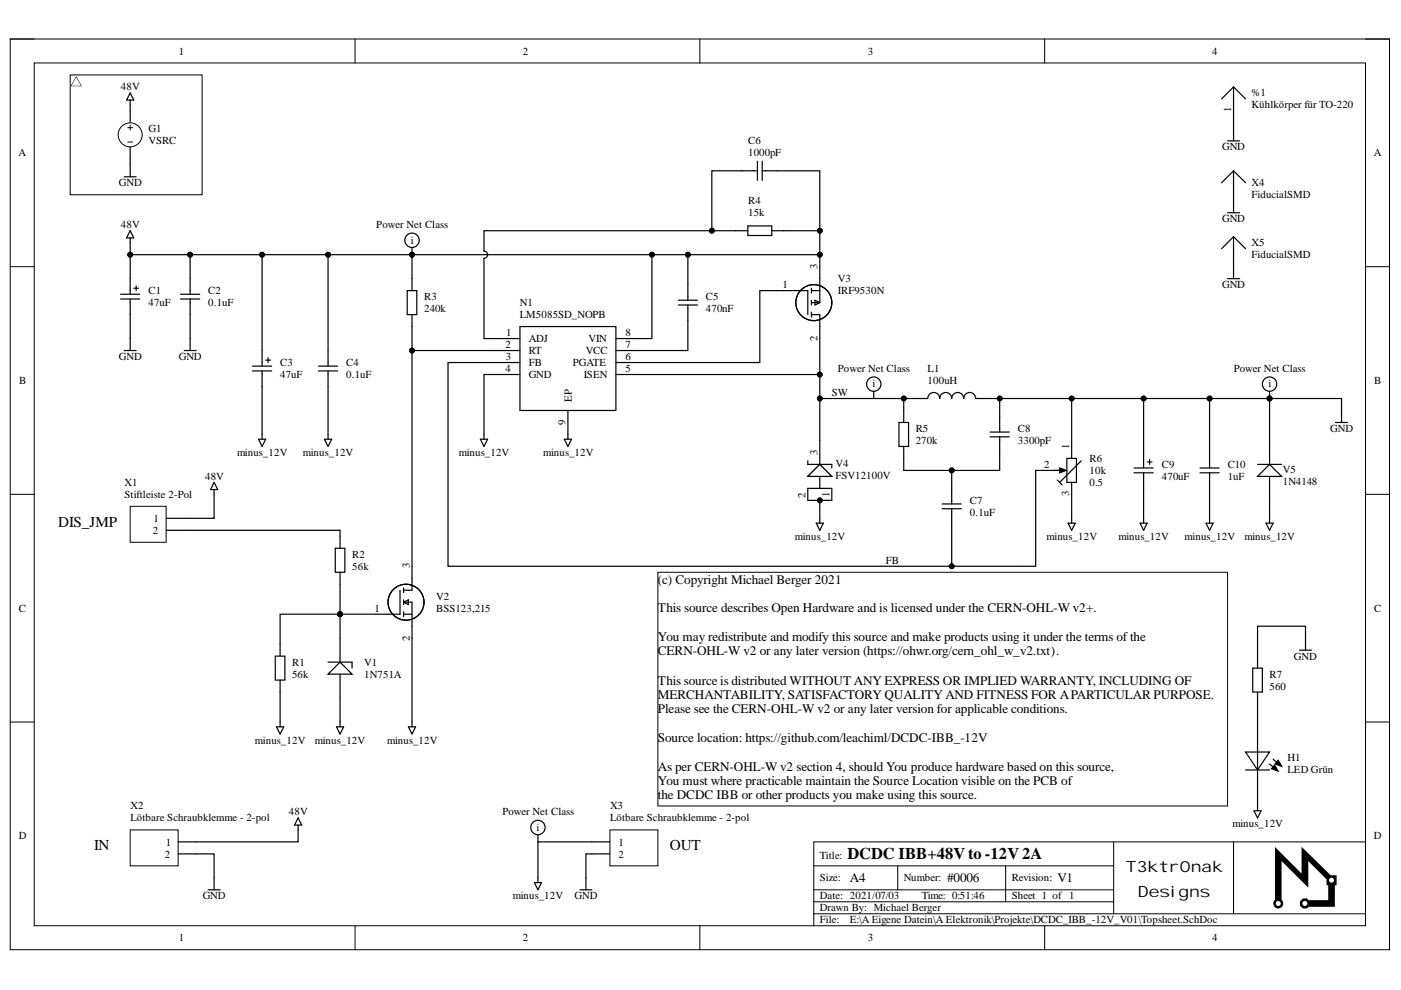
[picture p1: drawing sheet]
<svg xmlns="http://www.w3.org/2000/svg" width="297mm" height="210mm" viewBox="0 0 297 210" stroke-linecap="round" stroke-linejoin="round" font-family="sans-serif">
<path d="M2.2 8.3h292.4v193.1h-292.4z" fill="none" stroke="#000" stroke-width=".21"/>
<path d="M7.3 13.4h282.2v182.9h-282.2z" fill-rule="evenodd" fill="#fff"/>
<g fill="none" stroke="#000" stroke-width=".21">
<path d="M2.2 8.3h5.1M7.3 13.4h282.2v182.9h-282.2zM75.3 8.3v5M148.4 8.3v5M221.5 8.3v5.1M289.5 8.3h5.1v5.1M2.2 56.5h5.1M289.5 56.5h5.1M2.2 104.8h5.1M289.5 104.8h5.1M2.2 153.1h5.1M289.5 153.1h5.1"/>
<path d="M75.3 196.3v5.1M148.4 196.3v5.1M221.5 196.3v5.1M294.6 196.3v5.1"/>
</g>
<path d="M14.9 15.9h28v25.4h-28z" fill-rule="evenodd" fill="#fff"/>
<path d="M236.1 178.5v15.2M261.5 178.5v15.2M289.5 178.5h-117v17.8M172.5 183.6h63.6M172.5 191.2h63.6M172.5 188.7h63.6M172.5 193.7h117M190.3 183.6v5.1M213.2 183.6v7.6" fill="none" stroke="#000" stroke-width=".21"/>
<path d="M270.3 179.6v10.9a1.95 1.95 0 0 0-.1 1.7 1.06 1.06 0 0 0 1.5 .1 1.06 1.06 0 0 0 0-1.5v-8.2l5.7 5.6v-5.6l3.9 3.8v1.3h.3v3.2h-4a1.11 1.11 0 0 0-2 .4 1.11 1.11 0 0 0 1.5 1.3l.4-.3h5.5v-4.6h.4v-2.1h-1.3l-6.1-6.1v5.7zM270.5 191.6a.53 .53 0 0 1 1 0 .53 .53 0 0 1-1 0zM276.1 191.6a.55 .55 0 0 1 1.1 0 .55 .55 0 0 1-1.1 0zM281.8 186.6a.53 .53 0 0 1 1 0 .53 .53 0 0 1-1 0z" fill="#000"/>
<path d="M27.6 176h10.2v7.6h-10.2z" fill-rule="evenodd" fill="#fff"/>
<path d="M27.6 176h10.2v7.6h-10.2z" fill="none" stroke="#000" stroke-width=".21"/>
<path d="M37.8 178.5h3.8M37.8 181h3.8" fill="none" stroke="#000" stroke-width=".25"/>
<path d="M129.3 176h10.2v7.6h-10.2z" fill-rule="evenodd" fill="#fff"/>
<path d="M129.3 176h10.2v7.6h-10.2z" fill="none" stroke="#000" stroke-width=".21"/>
<g fill="none" stroke="#000" stroke-width=".25">
<path d="M157.3 36.2h3.3M160.6 34.2v4M161.6 36.2h3.3M161.6 34.2v4M27.6 48.9l.8 1.5h-1.6zM27.6 50.4v1.1M40.3 59.1v3.3M87.4 59.1v2.5M156 48.9h2.6M158.6 47.9h5v2h-5zM163.6 48.9h2.6M173.8 56.5v7.7"/>
<path d="M26.3 74.3h2.6M27.6 71.8v2.5M38.3 62.4h4M38.3 63.4h4M39 74.3h2.6M40.3 63.4v3.3M40.3 71.8v2.5M86.3 61.6h2.1v5.1h-2.1zM87.4 66.7v2.5M143.8 63.7h4.1M143.8 64.7h4.1M145.8 60.4v3.3"/>
<path d="M145.8 64.7v3.3M166.2 61.6h5.1v5.1M172 61.1v1M172 63.7v1M172 66.2v1M172 61.6h1.8M172 66.7h1.8v5.1M172 64.2h1.8M172.8 63.7l1 .5-1 .5zM68.8 93.1h1.5l-.7 1.6zM69.6 92.1v1M190.6 89.6h2v5.1h-2z"/>
<path d="M191.6 87v2.6M191.6 94.7v2.5M194.2 84.5h2.5a1.27 1.27 0 0 1 1.3-1.3 1.27 1.27 0 0 1 1.2 1.3 1.27 1.27 0 0 1 1.3-1.3 1.27 1.27 0 0 1 1.3 1.3 1.27 1.27 0 0 1 1.3-1.3 1.27 1.27 0 0 1 1.2 1.3 1.27 1.27 0 0 1 1.3-1.3 1.27 1.27 0 0 1 1.3 1.3h2.5M209.9 91.6h4.1M209.9 92.6h4.1M212 88.3v3.3M212 92.6v3.3M254.4 99.2h4.1M256.4 95.9v3.3M269.2 93.4v5.1M283.1 89.6h2.6M284.4 87v2.6"/>
<path d="M199.7 106.9h4.1M199.7 107.9h4.1M201.8 103.5v3.4M201.8 107.9v3.3M254.4 100.2h4.1M256.4 100.2v3.3M268.4 110.9h1.5l-.7 1.5zM269.2 101v5.1M269.2 109.9v1M63.2 173.4l.8 1.5h-1.6zM63.2 174.9v1.1M125.5 178.5h3.8"/>
<path d="M44.1 188.7h2.6M45.4 186.1v2.6M113.3 187.1h1.5l-.7 1.6zM114.1 186.1v1M123 188.7h2.5M124.2 186.1v2.6M125.5 181h3.8"/>
<circle cx="172.5" cy="64.2" r="3.8"/>
</g>
<path d="M266.6 101l2.6-2.5 2.5 2.5z" fill="#fff"/>
<path d="M67.5 77.6h4.1M67.5 78.6h4.1M69.6 74.3v3.3M69.6 78.6v3.3M54.8 93.1h1.5l-.7 1.6zM55.6 92.1v1M266.6 98.5h5.1M266.6 101l2.6-2.5 2.5 2.5zM266.6 154.4v5M266.6 163.3v5" fill="none" stroke="#000" stroke-width=".25"/>
<path d="M264.1 159.4h5.1l-2.6 3.9z" fill="#fff"/>
<g fill="none" stroke="#000" stroke-width=".25">
<path d="M266.6 139.1v2.6M275.5 137.9h2.6M276.8 135.3v2.6M264.1 159.4h5.1l-2.6 3.9zM265.6 141.7h2v5h-2zM266.6 146.7v2.6M266.6 159.4v3.9M264.1 163.3h5.1M265.9 171.9h1.5l-.8 1.5zM266.6 170.9v1M269.2 162l1.5 1.3M269.9 161l1.6 1.2"/>
<path d="M270.2 162.2l.8 1.3-1.4-.5zM271 161.2l.8 1.3-1.4-.5z"/>
</g>
<path d="M270.2 162.2l.8 1.3-1.4-.5zM271 161.2l.8 1.3-1.4-.5z" fill="#000"/>
<path d="M27.6 107.4h7.6v7.6h-7.6z" fill-rule="evenodd" fill="#fff"/>
<path d="M27.6 107.4h7.6v7.6h-7.6z" fill="none" stroke="#000" stroke-width=".21"/>
<path d="M35.2 109.9h5.1M35.2 112.4h5.1M45.4 102.3l.8 1.5h-1.6zM45.4 103.8v1M72.1 135.3v5.1M71.3 154.1h1.6l-.8 1.5zM72.1 142.9v5.1M72.1 153.1v1M86.6 154.1h1.5l-.7 1.5zM87.4 153.1v1" fill="none" stroke="#000" stroke-width=".25"/>
<path d="M69.6 142.9l2.5-2.5 2.5 2.5z" fill="#fff"/>
<g fill="none" stroke="#000" stroke-width=".25">
<path d="M261.5 18.4v6.4M261.5 18.4l2.6 2.6M261.5 18.4l-2.5 2.6M260.3 29.9h2.5M261.5 27.3v2.6M261.5 36.2v5.1M261.5 36.2l2.6 2.6M261.5 36.2l-2.5 2.6M27.6 59.1v3.3M87.4 52.5v1.5M260.3 45.1h2.5M260.3 59.1h2.5"/>
<path d="M261.5 42.6v2.5M261.5 50.2v5.1M261.5 56.5v2.6M261.5 50.2l2.6 2.5M261.5 50.2l-2.5 2.5M25.6 62.4h4M25.6 63.4h4M27.6 63.4v3.3M28.4 61.1h1M28.9 60.6v1M53.5 77.6h4.1M53.5 78.6h4.1"/>
<path d="M55.6 74.3v3.3M55.6 78.6v3.3M56.3 76.4h1.1M56.8 75.9v1M185.3 83v1.5M240.4 99.2h4.1M242.5 95.9v3.3M243.2 98h1M243.7 97.4v1.1M269.2 83v1.5M71.1 116.2h2v5.1h-2zM72.1 113.7v2.5"/>
<path d="M240.4 100.2h4.1M242.5 100.2v3.3M58.4 139.1h2v5.1h-2zM59.4 136.6v2.5M72.1 121.3v2.6M84.8 125.1v5.1h-5.1M85.6 130.2h1.8M85.6 127.7h1.8v7.6M85.6 124.6v1M85.6 127.2v1M85.6 129.7v1M85.6 127.7l1-.5v1z"/>
<path d="M87.4 120.1v5h-1.8M58.6 154.1h1.5l-.7 1.5zM59.4 144.2v2.5M59.4 153.1v1M69.6 142.9l2.5-2.5 2.5 2.5zM69.6 140.4h5v1.3M114.1 177v1.5"/>
<circle cx="87.4" cy="50.9" r="1.53"/>
<circle cx="185.3" cy="81.4" r="1.52"/>
<circle cx="269.2" cy="81.4" r="1.52"/>
<circle cx="86.1" cy="127.7" r="3.8"/>
<circle cx="114.1" cy="175.4" r="1.53"/>
</g>
<g fill="#000">
<circle cx="87.4" cy="54" r=".51"/>
<circle cx="269.2" cy="84.5" r=".51"/>
</g>
<g fill="none" stroke="#000" stroke-width=".21">
<circle cx="87.4" cy="54" r=".51"/>
<circle cx="269.2" cy="84.5" r=".51"/>
</g>
<path d="M139.5 121.3h120.8v49.6h-120.8z" fill-rule="evenodd" fill="#fff"/>
<path d="M139.5 121.3h120.8v49.6h-120.8z" fill="none" stroke="#000" stroke-width=".21"/>
<path d="M110.2 69.2h20.4v17.8h-20.4z" fill-rule="evenodd" fill="#fff"/>
<g fill="none" stroke="#000" stroke-width=".25">
<path d="M27.6 23.5v2.5M27.6 31.1v2.6M105.2 71.8h5M105.2 74.3h5M105.2 76.9h5M105.2 79.4h5M110.2 69.2h20.4v17.8h-20.4zM130.6 71.8h5.1M130.6 74.3h5.1M130.6 76.9h5.1M130.6 79.4h5.1M120.4 87v5.1"/>
<path d="M222.1 99.7h3.6M224.7 99.2l1.4 .5-1.4 .5zM226.2 97.2h2v5.1h-2zM227.2 94.7v2.5M229.2 97.7l-4.5 4.6M224.2 101.8l1 1M227.2 102.3v2.5"/>
</g>
<path d="M224.7 99.2l1.4 .5-1.4 .5z" fill="#000"/>
<circle cx="27.6" cy="28.6" r="2.54" fill="#fff"/>
<g fill="none" stroke="#000" stroke-width=".21">
<path d="M27.1 27.1h1M27.1 30.1h1M27.6 26.6v1M173.8 98.5l2.6 2.5"/>
<circle cx="27.6" cy="28.6" r="2.54"/>
</g>
<path d="M27.6 19.7l.8 1.5h-1.6zM26.3 37.5h2.6M27.6 21.2v1M27.6 34.9v2.6M171.3 97.7v.8h5.1v.7M173.8 93.4v5.1l-2.5 2.5h5.1M171.3 106.1v-2.6h5.1v2.6M173.8 101v2.5" fill="none" stroke="#000" stroke-width=".25"/>
<path d="M173.8 98.5l2.6 2.5h-5.1z" fill="#fff"/>
<g fill="none" stroke="#000" stroke-width=".25">
<path d="M27.6 22.2v1.3M27.6 33.7v1.2M157.3 36.2h-6.4v12.7h5.1M164.9 36.2h8.9v20.3M261.5 24.8v2.5M27.6 51.5v2.5h110.6v17.8h-2.5M27.6 54v5.1M40.3 54v5.1M55.6 54v20.3M69.6 54v20.3M87.4 54v5.1M138.2 54h7.6v6.4"/>
<path d="M145.8 54h28M150.9 48.9h-48.3v4.3a.76 .76 0 0 1 .8 .8 .76 .76 0 0 1-.8 .8v17h2.6M166.2 48.9h7.6M261.5 41.3v1.3M261.5 55.3v1.2M27.6 66.7v5.1M40.3 66.7v5.1M87.4 69.2v5.1h17.8M87.4 74.3v45.8M105.2 76.9h-10.2v43.2h124.6v-20.4h2.5M105.2 79.4h-2.6v13.7M135.7 79.4h38.1"/>
<path d="M145.8 68v6.3h-10.1M166.2 61.6h-5.1v15.3h-25.4M173.8 71.8v12.7h20.4M55.6 81.9v10.2M69.6 81.9v10.2M101.8 93.1h1.6l-.8 1.6zM119.6 93.1h1.6l-.8 1.6zM120.4 92.1v1M173.8 98.5l2.6 2.5h-5.1zM173.8 84.5v8.9M191.6 84.5v2.5M201.8 99.7v3.8"/>
<path d="M209.4 84.5h17.8M212 95.9v3.8h-20.4v-2.5M212 84.5v3.8M242.5 84.5v11.4M256.4 84.5v11.4M269.2 84.5v8.9M284.4 87v-2.5h-57.2v10.2M40.3 112.4h31.8v1.3M45.4 104.8v5.1h-5.1M171.3 106.1h5.1M173 110.9h1.6l-.8 1.5zM173.8 106.1v4.8"/>
<path d="M201.8 111.2v8.9M226.4 110.9h1.6l-.8 1.5zM227.2 104.8v6.1M241.7 110.9h1.5l-.7 1.5zM242.5 103.5v7.4M255.7 110.9h1.5l-.8 1.5zM256.4 103.5v7.4M269.2 106.1v3.8M72.1 123.9v11.4M79.7 130.2h-20.3v6.4M87.4 135.3v17.8M276.8 135.3v-2.5h-10.2v6.3"/>
<path d="M59.4 146.7v6.4M72.1 148v5.1M266.6 149.3v5.1M63.2 176v2.5h-21.6M125.5 178.5h-11.4v7.6M266.6 168.3v2.6M41.6 181h3.8v5.1M125.5 181h-1.3v5.1"/>
</g>
<g fill="#000">
<circle cx="27.6" cy="54" r=".51"/>
<circle cx="40.3" cy="54" r=".51"/>
<circle cx="55.6" cy="54" r=".51"/>
<circle cx="69.6" cy="54" r=".51"/>
<circle cx="87.4" cy="54" r=".51"/>
<circle cx="138.2" cy="54" r=".51"/>
<circle cx="145.8" cy="54" r=".51"/>
<circle cx="150.9" cy="48.9" r=".51"/>
<circle cx="173.8" cy="54" r=".51"/>
<circle cx="173.8" cy="48.9" r=".51"/>
<circle cx="87.4" cy="74.3" r=".51"/>
<circle cx="173.8" cy="79.4" r=".51"/>
<circle cx="173.8" cy="84.5" r=".51"/>
<circle cx="191.6" cy="84.5" r=".51"/>
<circle cx="201.8" cy="99.7" r=".51"/>
<circle cx="212" cy="84.5" r=".51"/>
<circle cx="227.2" cy="84.5" r=".51"/>
<circle cx="242.5" cy="84.5" r=".51"/>
<circle cx="256.5" cy="84.5" r=".51"/>
<circle cx="269.2" cy="84.5" r=".51"/>
<circle cx="173.8" cy="106.1" r=".51"/>
<circle cx="72.1" cy="130.2" r=".51"/>
<circle cx="201.8" cy="120.1" r=".51"/>
</g>
<g fill="none" stroke="#000" stroke-width=".21">
<path d="M14.9 15.9h28v25.4h-28zM16.2 16.4l1 1.8h-2.1z"/>
<circle cx="27.6" cy="54" r=".51"/>
<circle cx="40.3" cy="54" r=".51"/>
<circle cx="55.6" cy="54" r=".51"/>
<circle cx="69.6" cy="54" r=".51"/>
<circle cx="87.4" cy="54" r=".51"/>
<circle cx="138.2" cy="54" r=".51"/>
<circle cx="145.8" cy="54" r=".51"/>
<circle cx="150.9" cy="48.9" r=".51"/>
<circle cx="173.8" cy="54" r=".51"/>
<circle cx="173.8" cy="48.9" r=".51"/>
<circle cx="87.4" cy="74.3" r=".51"/>
<circle cx="173.8" cy="79.4" r=".51"/>
<circle cx="173.8" cy="84.5" r=".51"/>
<circle cx="191.6" cy="84.5" r=".51"/>
<circle cx="201.8" cy="99.7" r=".51"/>
<circle cx="212" cy="84.5" r=".51"/>
<circle cx="227.2" cy="84.5" r=".51"/>
<circle cx="242.5" cy="84.5" r=".51"/>
<circle cx="256.5" cy="84.5" r=".51"/>
<circle cx="269.2" cy="84.5" r=".51"/>
<circle cx="173.8" cy="106.1" r=".51"/>
<circle cx="72.1" cy="130.2" r=".51"/>
<circle cx="201.8" cy="120.1" r=".51"/>
</g>
<path d="M16.2 16.4l1 1.8h-2.1z" fill="#fff"/>
<text font-size="3.5" x="179.7" y="182.1">DCDC IBB+48V to -12V 2A</text>
<g font-size="3.3">
<text x="238.7" y="184.9">T3ktr0nak</text>
<text x="241.3" y="190.3">Designs</text>
</g>
<g font-size="3.2">
<text x="12.4" y="111.7">DIS_JMP</text>
<text x="20" y="180.3">IN</text>
<text x="142" y="180.3">OUT</text>
</g>
<g font-size="2.8">
<text x="139.5" y="123.7">(c) Copyright Michael Berger 2021</text>
<text x="139.5" y="129.8">This source describes Open Hardware and is licensed under the CERN-OHL-W v2+.</text>
<text x="139.5" y="135.9">You may redistribute and modify this source and make products using it under the terms ofthe</text>
<text x="139.5" y="139">CERN-OHL-W v2 or any later version (https://ohwr.org/cern_ohl_w_v2.txt).</text>
<text x="139.5" y="145.1">This source is distributed WITHOUT ANY EXPRESS OR IMPLIED WARRANTY, INCLUDING OF</text>
<text x="139.5" y="148.2">MERCHANTABILITY, SATISFACTORY QUALITY AND FITNESS FOR APARTICULAR PURPOSE.</text>
<text x="139.5" y="151.2">Please see the CERN-OHL-W v2 or any later version for applicable conditions.</text>
<text x="139.5" y="157.3">Source location: https://github.com/leachiml/DCDC-IBB_-12V</text>
<text x="139.5" y="163.4">As per CERN-OHL-W v2 section 4, should You produce hardware based on this source,</text>
<text x="139.5" y="166.4">You must where practicable maintain the Source Location visible on the PCB of</text>
<text x="139.5" y="169.5">the DCDC IBB or other products you make using this source.</text>
<text x="180.2" y="187.1">A4</text>
<text x="200.8" y="187.1">#0006</text>
<text x="224.2" y="187.1">V1</text>
</g>
<g font-size="2.3">
<text x="37.9" y="11.6">1</text>
<text x="110.8" y="11.6">2</text>
<text x="184" y="11.6">3</text>
<text x="257" y="11.6">4</text>
<text x="25.6" y="19.2">48V</text>
<text x="261.1" y="23.8" transform="rotate(-90 261.1 23.8)">1</text>
<text x="265.4" y="20.5">%1</text>
<text x="265.4" y="23">Kühlkörper für TO-220</text>
<text x="31.5" y="28.1">G1</text>
<text x="3.9" y="33.1">A</text>
<text x="31.5" y="30.6">VSRC</text>
<text x="158.6" y="30.6">C6</text>
<text x="158.6" y="33.1">1000pF</text>
<text x="259.1" y="31.9">GND</text>
<text x="291.3" y="33.1">A</text>
<text x="25.2" y="39.5">GND</text>
<text x="265.4" y="39.5">X4</text>
<text x="158.6" y="43.3">R4</text>
<text x="158.6" y="45.8">15k</text>
<text x="259.1" y="47.1">GND</text>
<text x="265.4" y="42">FiducialSMD</text>
<text x="25.6" y="48.3">48V</text>
<text x="79.8" y="48.3">Power Net Class</text>
<text x="87.1" y="51.7">i</text>
<text x="265.4" y="52.2">X5</text>
<text x="173.3" y="57.1" transform="rotate(-90 173.3 57.1)">3</text>
<text x="177.6" y="59.8">V3</text>
<text x="265.4" y="54.8">FiducialSMD</text>
<text x="31.5" y="62.4">C1</text>
<text x="31.5" y="64.9">47uF</text>
<text x="44.2" y="62.4">C2</text>
<text x="44.2" y="64.9">0.1uF</text>
<text x="89.9" y="63.6">R3</text>
<text x="110.2" y="64.9">N1</text>
<text x="149.6" y="63.6">C5</text>
<text x="165.9" y="61.1">1</text>
<text x="177.6" y="62.4">IRF9530N</text>
<text x="259.1" y="61.1">GND</text>
<text x="89.9" y="66.2">240k</text>
<text x="107.4" y="71.3">1</text>
<text x="110.2" y="67.5">LM5085SD_NOPB</text>
<text x="132.6" y="71.3">8</text>
<text x="149.6" y="66.2">470nF</text>
<text x="25.2" y="76.3">GND</text>
<text x="37.9" y="76.3">GND</text>
<text x="59.4" y="77.6">C3</text>
<text x="73.4" y="77.6">C4</text>
<text x="107.2" y="73.8">2</text>
<text x="107.3" y="76.3">3</text>
<text x="112.1" y="72.5">ADJ</text>
<text x="112.1" y="75.1">RT</text>
<text x="112.1" y="77.6">FB</text>
<text x="121.5" y="77.6">PGATE</text>
<text x="124.2" y="75.1">VCC</text>
<text x="124.8" y="72.5">VIN</text>
<text x="132.6" y="73.8">7</text>
<text x="132.6" y="76.3">6</text>
<text x="173.3" y="72.4" transform="rotate(-90 173.3 72.4)">2</text>
<text x="4.1" y="81.4">B</text>
<text x="59.4" y="80.1">47uF</text>
<text x="73.4" y="80.1">0.1uF</text>
<text x="107.2" y="78.9">4</text>
<text x="112.1" y="80.1">GND</text>
<text x="123.8" y="80.1">ISEN</text>
<text x="132.6" y="78.9">5</text>
<text x="176.4" y="83.9">SW</text>
<text x="177.6" y="78.9">Power Net Class</text>
<text x="185" y="82.2">i</text>
<text x="196.7" y="78.9">L1</text>
<text x="196.7" y="81.4">100uH</text>
<text x="261.6" y="78.9">Power Net Class</text>
<text x="268.9" y="82.2">i</text>
<text x="291.3" y="81.4">B</text>
<text x="121.2" y="85.3" transform="rotate(-90 121.2 85.3)">EP</text>
<text x="119.9" y="90.1" transform="rotate(-90 119.9 90.1)">9</text>
<text x="194.1" y="91.5">R5</text>
<text x="194.1" y="94.2">270k</text>
<text x="215.8" y="91.5">C8</text>
<text x="215.8" y="94.2">3300pF</text>
<text x="226.7" y="95.2" transform="rotate(-90 226.7 95.2)">1</text>
<text x="282" y="91.5">GND</text>
<text x="43.5" y="101.8">48V</text>
<text x="50.2" y="96.7">minus_12V</text>
<text x="64.2" y="96.7">minus_12V</text>
<text x="97.3" y="96.7">minus_12V</text>
<text x="115.1" y="96.7">minus_12V</text>
<text x="173.3" y="96.4" transform="rotate(-90 173.3 96.4)">3</text>
<text x="177.1" y="99">V4</text>
<text x="177.1" y="101.5">FSV12100V</text>
<text x="221.4" y="99.2">2</text>
<text x="231" y="98">R6</text>
<text x="231" y="100.5">10k</text>
<text x="246.3" y="99.2">C9</text>
<text x="246.3" y="101.8">470uF</text>
<text x="260.3" y="99.2">C10</text>
<text x="260.3" y="101.8">1uF</text>
<text x="272" y="100.2">V5</text>
<text x="26.4" y="103">X1</text>
<text x="26.4" y="105.6">Stiftleiste 2-Pol</text>
<text x="170.8" y="105.6" transform="rotate(-90 170.8 105.6)">2</text>
<text x="175.9" y="105.4" transform="rotate(-90 175.9 105.4)">1</text>
<text x="205.7" y="106.8">C7</text>
<text x="226.7" y="105.2" transform="rotate(-90 226.7 105.2)">3</text>
<text x="231" y="103">0.5</text>
<text x="272" y="102.8">1N4148</text>
<text x="32.4" y="113.2">2</text>
<text x="32.6" y="110.6">1</text>
<text x="205.7" y="109.4">0.1uF</text>
<text x="74.7" y="118.3">R2</text>
<text x="168.5" y="114.4">minus_12V</text>
<text x="187.8" y="119.5">FB</text>
<text x="221.9" y="114.4">minus_12V</text>
<text x="237.1" y="114.4">minus_12V</text>
<text x="251.2" y="114.4">minus_12V</text>
<text x="263.9" y="114.4">minus_12V</text>
<text x="74.7" y="120.8">56k</text>
<text x="86.9" y="120.5" transform="rotate(-90 86.9 120.5)">3</text>
<text x="4" y="129.7">C</text>
<text x="79.4" y="129.7">1</text>
<text x="92.5" y="127.1">V2</text>
<text x="92.5" y="129.7">BSS123,215</text>
<text x="291.3" y="129.7">C</text>
<text x="86.9" y="135.8" transform="rotate(-90 86.9 135.8)">2</text>
<text x="61.9" y="141.2">R1</text>
<text x="61.9" y="143.7">56k</text>
<text x="77.2" y="141.2">V1</text>
<text x="77.2" y="143.7">1N751A</text>
<text x="269.2" y="143.7">R7</text>
<text x="274.3" y="139.9">GND</text>
<text x="269.2" y="146.2">560</text>
<text x="54.1" y="157.6">minus_12V</text>
<text x="66.7" y="157.6">minus_12V</text>
<text x="82.1" y="157.6">minus_12V</text>
<text x="273" y="161.4">H1</text>
<text x="273" y="164">LED Grün</text>
<text x="27.7" y="171.6">X2</text>
<text x="61.2" y="172.9">48V</text>
<text x="106.5" y="172.9">Power Net Class</text>
<text x="129.3" y="171.6">X3</text>
<text x="4" y="177.9">D</text>
<text x="27.7" y="174.1">Lötbare Schraubklemme - 2-pol</text>
<text x="35.2" y="179.3">1</text>
<text x="113.8" y="176.2">i</text>
<text x="129.3" y="174.1">Lötbare Schraubklemme - 2-pol</text>
<text x="131.1" y="179.3">1</text>
<text x="261.3" y="175.4">minus_12V</text>
<text x="291.3" y="177.9">D</text>
<text x="34.9" y="181.8">2</text>
<text x="131.1" y="181.8">2</text>
<text x="173.8" y="182.1">Title:</text>
<text x="43" y="190.7">GND</text>
<text x="108.7" y="190.7">minus_12V</text>
<text x="121.8" y="190.7">GND</text>
<text x="173.8" y="186.9">Size:</text>
<text x="173.8" y="190.7">Date: 2021/07/03</text>
<text x="191.6" y="186.9">Number:</text>
<text x="195.4" y="190.7">Time: 0:51:46</text>
<text x="214.5" y="186.9">Revision:</text>
<text x="214.5" y="190.7">Sheet 1 of 1</text>
<text x="173.8" y="195.8">File:</text>
<text x="173.8" y="193.2">Drawn By: Michael Berger</text>
<text x="180.2" y="195.8">E:\A Eigene Datein\A Elektronik\Projekte\DCDC_IBB_-12V_V01\Topsheet.SchDoc</text>
<text x="37.9" y="199.6">1</text>
<text x="110.8" y="199.6">2</text>
<text x="184" y="199.6">3</text>
<text x="257" y="199.6">4</text>
</g>
</svg>
